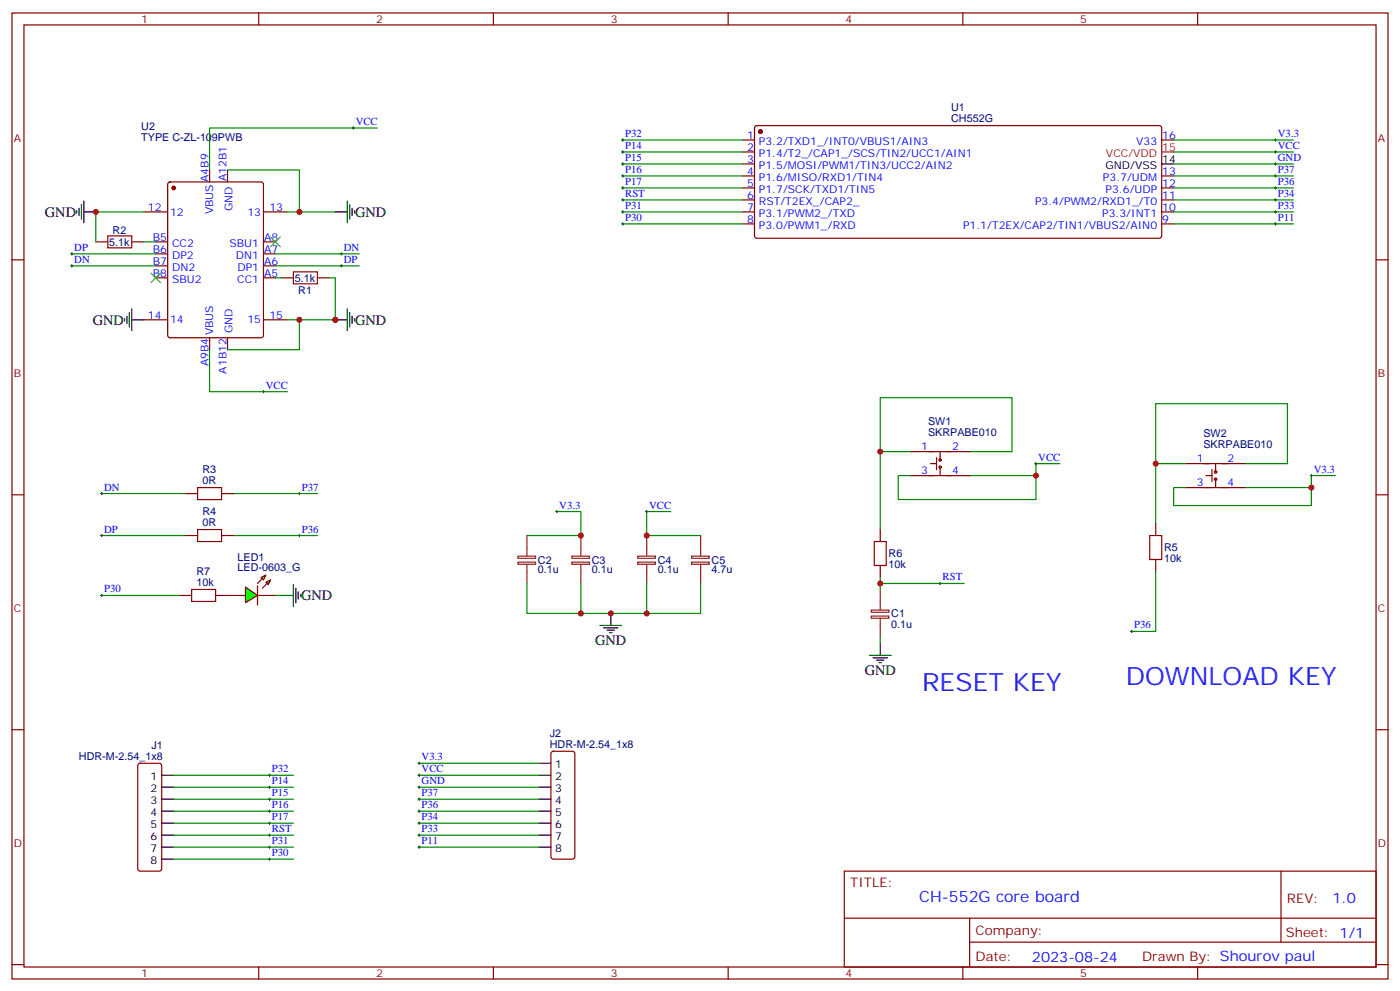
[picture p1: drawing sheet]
<svg xmlns="http://www.w3.org/2000/svg" width="412mm" height="292mm" viewBox="0 0 412 292" stroke-linecap="round" stroke-linejoin="round" font-family="sans-serif">
<g fill="none" stroke="#870000" stroke-width=".35">
<path d="M3.5 3.8h405.4v284.3h-405.4zM7.1 7.3h398.2v277.3h-398.2zM76.2 3.8v3.5M145.3 3.8v3.5M214.5 3.8v3.5M283.6 3.8v3.5M352.8 3.8v3.5M222.5 37.2l.5-.2h118.8l.4 .7-.1 32-.6 .4h-118.8l-.5-.7v-31.7zM49.6 53.8l.5-.2h26.8l.7 .4v44.7l-.5 .7h-27l-.7-.4v-44.7zM61.7 50v3.6M67 50v3.6M218.7 41.2h3.5"/>
<path d="M218.7 44.7h3.5M218.7 48.3h3.5M218.7 51.8h3.5M218.7 55.3h3.5M218.7 58.8h3.5M342.2 41.2h3.5M342.2 51.8h3.5M342.2 55.3h3.5M342.2 58.8h3.5M3.5 76.5h3.6M28.2 71.2h3.5M38.8 71.2h3.5"/>
<path d="M42.3 62.4h7.1M45.9 74.7h3.5M45.9 78.2h3.5M45.9 71.2h3.5M77.6 62.4h7.1M77.6 74.7h3.5M77.6 78.2h3.5M77.6 71.2h3.5M218.7 62.4h3.5M218.7 65.9h3.5M342.2 62.4h3.5M342.2 65.9h3.5"/>
<path d="M405.3 76.5h3.6M42.3 94.1h7.1M45.9 81.8h3.5M61.7 99.4v3.5M67 99.4v3.5M77.6 81.8h3.5M77.6 94.1h7.1M82.9 81.8h3.5M93.5 81.8h3.5M268.1 132.9h17.7M268.1 140h17.7M274.1 136.5h1.8"/>
<path d="M275.9 134.7v3.5M276.9 132.9v2.5M276.9 137.5v2.5M349.2 136.5h17.7M355.2 140h1.8M357 138.2v3.5M358.1 136.5v2.4M3.5 145.6h3.6M54.7 145.3h3.5M54.7 157.6h3.5M65.3 145.3h3.5M65.3 157.6h3.5"/>
<path d="M259.3 155.9v3.5M340.4 154.1v3.5M349.2 143.5h17.7M358.1 141v2.5M405.3 145.6h3.6M52.9 175.3h3.5M63.5 175.3h8.8M75.8 175.3h5.3M259.3 166.4v3.6M340.4 164.7v3.5M3.5 214.8h3.6M405.3 214.8h3.6"/>
<path d="M40.8 224.9l.5-.3h5.6l.5 .3 .2 .5v30.3l-.2 .5-.5 .2h-5.6l-.5-.2-.2-.5v-30.3zM162.5 221.3l.5-.2h5.6l.5 .2 .2 .5v30.4l-.2 .5-.5 .2h-5.6l-.5-.3-.2-.4v-30.4zM248.7 256.4h156.6v28.2h-156.6zM377.3 256.4v20.9M248.7 270.2h156.5M285.6 277.3h119.6M285.6 270.2v14.2M3.5 283.9h3.6M76.2 284.6v3.5M145.3 284.6v3.5M214.5 284.6v3.5M283.6 284.6v3.5"/>
<path d="M352.8 284.6v3.5M405.3 283.9h3.6"/>
<circle cx="276.9" cy="137.5" r=".35"/>
<circle cx="276.9" cy="135.4" r=".35"/>
<circle cx="358.1" cy="138.9" r=".35"/>
<circle cx="358.1" cy="141" r=".35"/>
</g>
<g fill="#870000" stroke="#870000" stroke-width=".35">
<circle cx="224" cy="38.7" r=".53"/>
<circle cx="51.2" cy="55.3" r=".53"/>
</g>
<g fill="none" stroke="#000" stroke-width=".35">
<path d="M24.7 59.2v6.3M102.3 59.2v6.3M342.2 48.3h3.5M22.6 62v.7M23.3 61.3v2.1M24 60.3v4.2M24.7 62.4h3.5M98.8 62.4h3.5M103 60.3v4.2M103.7 61.3v2.1M104.4 62v.7M36.7 93.8v.7"/>
<path d="M37.4 93.1v2.1M38.1 92v4.2M38.8 94.1h3.5M38.8 90.9v6.4M98.8 94.1h3.5M102.3 90.9v6.4M103 92v4.2M103.7 93.1v2.1M104.4 93.8v.7M176.7 184.1h6.4M177.8 184.8h4.2M178.9 185.5h2.1"/>
<path d="M179.6 186.2h.7M179.9 180.6v3.5M256.1 192.9h6.4M257.2 193.6h4.2M258.2 194.3h2.1M258.9 195h.7M259.3 189.4v3.5M47.6 228.2h3.6M47.6 231.7h3.6M47.6 235.2h3.6M47.6 238.8h3.6M158.7 228.2h3.6"/>
<path d="M158.7 231.7h3.6M158.7 235.2h3.6M158.7 238.8h3.6M158.7 224.6h3.6M47.6 242.3h3.6M47.6 245.8h3.6M47.6 249.3h3.6M47.6 252.9h3.6M158.7 242.3h3.6M158.7 245.8h3.6M158.7 249.3h3.6"/>
</g>
<path d="M342.2 44.7h3.5" fill="none" stroke="#f00" stroke-width=".35"/>
<g fill="none" stroke="#008700" stroke-width=".35">
<path d="M111.1 37.7h-49.4v12.3M67 50h21.2v12.4M183.4 41.2h35.3M183.4 44.7h35.3M183.4 48.3h35.3M183.4 51.8h35.3M183.4 55.3h35.3M183.4 58.8h35.3M345.7 41.2h35.3M345.7 44.7h35.3M345.7 48.3h35.3M345.7 51.8h35.3"/>
<path d="M345.7 55.3h35.3M345.7 58.8h35.3M21.2 74.7h24.7M21.2 78.2h24.7M42.3 62.4h-14.1v8.8M42.3 71.2h3.6M81.1 74.7h24.7M81.1 78.2h24.7M84.7 62.4h14.1M183.4 62.4h35.3M183.4 65.9h35.3M345.7 62.4h35.3"/>
<path d="M345.7 65.9h35.3M81.1 81.8h1.8M88.2 94.1v8.8h-21.2M97 81.8h1.8v12.3h-14.1M61.7 102.9v12.4h23M259.3 132.9h8.8M285.8 132.9h12.3v-15.8h-38.8v38.8M285.8 140h19.4M312.2 136.5h-7v10.5h-40.6v-7h3.5M340.4 136.5h8.8M366.9 136.5h12.3v-17.7h-38.8v35.3M393.3 140h-7v8.8h-40.6v-5.3h3.5"/>
<path d="M30 145.3h24.7M30 157.6h24.7M68.8 145.3h24.7M68.8 157.6h24.7M164 150.6h7.1v7h-15.9M197.6 150.6h-7.1v7h15.9M366.9 143.5h19.4M155.2 171.7v8.9h51.2v-8.9M171.1 171.7v8.9M190.5 171.7v8.9M259.3 170v3.5M259.3 171.7h24.7"/>
<path d="M340.4 168.2v17.6h-7"/>
</g>
<g fill="none" stroke="#000" stroke-width=".29">
<path d="M103.7 37.7h.7M104.1 37.3v.7M183.1 41.2h.7M183.1 44.7h.7M183.1 48.3h.7M183.1 51.8h.7M183.1 55.3h.7M183.1 58.8h.7M183.4 40.9v.7M183.4 44.4v.7M183.4 47.9v.7M183.4 51.4v.7"/>
<path d="M183.4 55v.7M183.4 58.5v.7M375.4 41.2h.7M375.4 44.7h.7M375.4 48.3h.7M375.4 51.8h.7M375.4 55.3h.7M375.4 58.8h.7M375.7 40.9v.7M375.7 44.4v.7M375.7 47.9v.7M375.7 51.4v.7"/>
<path d="M375.7 55v.7M375.7 58.5v.7M20.8 78.2h.7M20.8 74.7h.7M21.2 74.4v.7M21.2 77.9v.7M100.2 78.2h.7M100.2 74.7h.7M100.5 74.4v.7M100.5 77.9v.7M183.1 62.4h.7M183.1 65.9h.7"/>
<path d="M183.4 62v.7M183.4 65.5v.8M375.4 62.4h.7M375.4 65.9h.7M375.7 62v.7M375.7 65.5v.8M77.3 115.3h.7M77.6 114.9v.7M304.8 136.5h.7M305.2 136.1v.7M385.9 140h.7M386.3 139.6v.7"/>
<path d="M29.6 145.3h.7M29.6 157.6h.7M30 144.9v.7M30 157.3v.7M87.8 145.3h.7M87.8 157.6h.7M88.2 144.9v.7M88.2 157.3v.7M163.7 150.6h.7M164 150.2v.7M190.1 150.6h.8M190.5 150.2v.7"/>
<path d="M276.6 171.7h.7M276.9 171.4v.7M333 185.8h.7M333.4 185.5v.7"/>
</g>
<path d="M31.7 69.4h7.1v3.6h-7.1zM86.4 80h7.1v3.5h-7.1zM58.2 143.5h7.1v3.5h-7.1zM58.2 155.9h7.1v3.5h-7.1zM257.5 159.4h3.6v7h-3.6zM338.7 157.6h3.5v7.1h-3.5zM56.4 173.5h7.1v3.5h-7.1z" fill="none" stroke="#a10000" stroke-width=".35"/>
<g fill="none" stroke="#8c2424" stroke-width=".35">
<path d="M155.2 157.6v6M171.1 157.6v6M190.5 157.6v6M206.4 157.6v6M152.6 163.7h5.2v.6h-5.2zM152.6 165.5h5.2v.6h-5.2zM155.2 166.1v5.6M168.5 163.7h5.1v.6h-5.1zM168.5 165.5h5.1v.6h-5.1zM171.1 166.1v5.6M187.9 163.7h5.1v.6h-5.1zM187.9 165.5h5.1v.6h-5.1z"/>
<path d="M190.5 166.1v5.6M203.7 163.7h5.2v.6h-5.2zM203.7 165.5h5.2v.6h-5.2zM206.4 166.1v5.6M256.6 179.6h5.2v.6h-5.2zM259.3 173.5v6M256.6 181.3h5.2v.7h-5.2zM259.3 182v5.6"/>
</g>
<g fill="#0f0" stroke="#870000" stroke-width=".35">
<path d="M78.3 171.4l1.4-.7-.7 1.4z"/>
<path d="M76.9 170l1.4-.7-.7 1.4z"/>
</g>
<g fill="#870000" stroke="#870000" stroke-width=".35">
<path d="M77.3 173.1l1.4-1.4z"/>
<path d="M75.8 171.7l1.5-1.4z"/>
</g>
<path d="M75.8 172.4v5.7z" fill="#f00" stroke="#870000" stroke-width=".35"/>
<path d="M72.3 172.8l3.5 2.5-3.5 2.1z" fill="#0f0" stroke="#870000" stroke-width=".35"/>
<g fill="none" stroke="#008700" stroke-width=".35">
<path d="M30 175.3h22.9M81.1 175.3h1.8M259.3 187.6v1.8M51.2 238.8h35.2M51.2 235.2h35.2M51.2 231.7h35.2M51.2 228.2h35.2M123.5 238.8h35.2M123.5 235.2h35.2M123.5 231.7h35.2M123.5 228.2h35.2M123.5 224.6h35.2"/>
<path d="M51.2 252.9h35.2M51.2 249.3h35.2M51.2 245.8h35.2M51.2 242.3h35.2M123.5 249.3h35.2M123.5 245.8h35.2M123.5 242.3h35.2"/>
</g>
<path d="M82.9 175.3h3.5M86.4 172.1v6.3M87.1 173.1v4.3M87.8 174.2v2.1M88.5 174.9v.7" fill="none" stroke="#000" stroke-width=".35"/>
<g fill="none" stroke="#000" stroke-width=".29">
<path d="M29.6 175.3h.7M30 174.9v.7M79 238.8h.7M79 235.2h.7M79 231.7h.7M79 228.2h.7M79.4 227.8v.7M79.4 231.4v.7M79.4 234.9v.7M79.4 238.4v.7M123.1 238.8h.7M123.1 235.2h.7"/>
<path d="M123.1 231.7h.7M123.1 228.2h.7M123.1 224.6h.7M123.5 224.3v.7M123.5 227.8v.7M123.5 231.4v.7M123.5 234.9v.7M123.5 238.4v.7M79 252.9h.7M79 249.3h.7M79 245.8h.7M79 242.3h.7"/>
<path d="M79.4 241.9v.7M79.4 245.5v.7M79.4 249v.7M79.4 252.5v.7M123.1 249.3h.7M123.1 245.8h.7M123.1 242.3h.7M123.5 241.9v.7M123.5 245.5v.7M123.5 249v.7"/>
</g>
<path d="M79.7 69.8l2.8 2.8M82.5 69.8l-2.8 2.8M44.4 80.4l2.9 2.8M47.3 80.4l-2.9 2.8" fill="none" stroke="#3c3" stroke-width=".35"/>
<g fill="#c00">
<circle cx="88.2" cy="94.1" r=".88"/>
<circle cx="88.2" cy="62.4" r=".88"/>
<circle cx="98.8" cy="94.1" r=".88"/>
<circle cx="28.2" cy="62.4" r=".88"/>
<circle cx="305.2" cy="140" r=".88"/>
<circle cx="340.4" cy="136.5" r=".88"/>
<circle cx="386.3" cy="143.5" r=".88"/>
<circle cx="259.3" cy="132.9" r=".88"/>
<circle cx="259.3" cy="171.7" r=".88"/>
<circle cx="171.1" cy="180.6" r=".88"/>
<circle cx="190.5" cy="180.6" r=".88"/>
<circle cx="171.1" cy="157.6" r=".88"/>
<circle cx="190.5" cy="157.6" r=".88"/>
<circle cx="179.9" cy="180.6" r=".88"/>
</g>
<g font-size="7.4" fill="#00f">
<text x="271.6" y="203.5">RESET KEY</text>
<text x="331.6" y="201.7">DOWNLOAD KEY</text>
</g>
<text font-size="4.6" fill="#00f" x="270.8" y="265.4">CH-552G core board</text>
<g font-size="4.2">
<text x="13.2" y="63.8">GND</text>
<text x="104.6" y="63.8">GND</text>
<text x="27.3" y="95.5">GND</text>
<text x="104.6" y="95.5">GND</text>
<text x="88.7" y="176.6">GND</text>
<text x="175.3" y="189.7">GND</text>
<text x="254.7" y="198.5">GND</text>
</g>
<g font-size="4.2" fill="#00f">
<text x="392.5" y="265.7">1.0</text>
<text x="304" y="283">2023-08-24</text>
</g>
<g font-size="3.9" fill="#800">
<text x="250.5" y="261">TITLE:</text>
<text x="379.1" y="265.7">REV:</text>
<text x="287.4" y="275.2">Company:</text>
<text x="378.7" y="275.8">Sheet: 1/1</text>
<text x="287.4" y="282.9">Date:</text>
<text x="336.4" y="282.9">Drawn By: Shourov paul</text>
</g>
<g font-size="3.2" fill="#800">
<text x="41.6" y="6.8">1</text>
<text x="110.8" y="6.8">2</text>
<text x="179.9" y="6.8">3</text>
<text x="249.1" y="6.8">4</text>
<text x="318.2" y="6.8">5</text>
<text x="4.1" y="41.9">A</text>
<text x="405.9" y="41.9">A</text>
<text x="4.1" y="111.1">B</text>
<text x="405.9" y="111.1">B</text>
<text x="4.1" y="180.2">C</text>
<text x="405.9" y="180.2">C</text>
<text x="4.1" y="249.3">D</text>
<text x="405.9" y="249.3">D</text>
<text x="41.6" y="287.6">1</text>
<text x="110.8" y="287.6">2</text>
<text x="179.9" y="287.6">3</text>
<text x="249.1" y="287.6">4</text>
<text x="318.2" y="287.6">5</text>
</g>
<g font-size="3.2" fill="#000080">
<text x="280.2" y="35.9">CH552G</text>
<text x="280.2" y="32.7">U1</text>
<text x="41.6" y="41.5">TYPE C-ZL-109PWB</text>
<text x="41.6" y="38.3">U2</text>
<text x="33.2" y="68.8">R2</text>
<text x="32.1" y="72.4">5.1k</text>
<text x="86.8" y="83">5.1k</text>
<text x="87.9" y="86.5">R1</text>
<text x="273.4" y="125.2">SW1</text>
<text x="273.4" y="128.3">SKRPABE010</text>
<text x="354.5" y="131.9">SKRPABE010</text>
<text x="354.5" y="128.7">SW2</text>
<text x="59.6" y="142.5">0R</text>
<text x="59.6" y="139.3">R3</text>
<text x="59.6" y="154.8">0R</text>
<text x="59.6" y="151.6">R4</text>
<text x="70" y="165">LED1</text>
<text x="158.5" y="165.9">C2</text>
<text x="174.3" y="165.9">C3</text>
<text x="193.7" y="165.9">C4</text>
<text x="209.6" y="165.9">C5</text>
<text x="261.8" y="167.3">10k</text>
<text x="261.8" y="164.1">R6</text>
<text x="342.9" y="165.5">10k</text>
<text x="342.9" y="162.3">R5</text>
<text x="57.9" y="172.4">10k</text>
<text x="57.9" y="169.2">R7</text>
<text x="70" y="168.2">LED-0603_G</text>
<text x="158.5" y="168.8">0.1u</text>
<text x="174.3" y="168.8">0.1u</text>
<text x="193.7" y="168.8">0.1u</text>
<text x="209.6" y="168.8">4.7u</text>
<text x="262.5" y="184.9">0.1u</text>
<text x="262.5" y="181.7">C1</text>
<text x="44.6" y="220.4">J1</text>
<text x="162" y="220.1">HDR-M-2.54_1x8</text>
<text x="162" y="216.9">J2</text>
<text x="23.3" y="223.6">HDR-M-2.54_1x8</text>
</g>
<g font-size="3.2" fill="#00f">
<text x="104.8" y="36.8">VCC</text>
<text x="184.1" y="40.3">P32</text>
<text x="220.1" y="40.9">1</text>
<text x="342.4" y="40.9">16</text>
<text x="376.4" y="40.3">V3.3</text>
<text x="184.1" y="43.9">P14</text>
<text x="184.1" y="47.4">P15</text>
<text x="220.1" y="44.4">2</text>
<text x="220.1" y="47.9">3</text>
<text x="223.6" y="42.6">P3.2/TXD1_/INT0/VBUS1/AIN3</text>
<text x="223.6" y="46.1">P1.4/T2_/CAP1_/SCS/TIN2/UCC1/AIN1</text>
<text x="334.7" y="42.6">V33</text>
<text x="376.4" y="43.9">VCC</text>
<text x="376.4" y="47.4">GND</text>
<text x="61.4" y="53.6" transform="rotate(-90 61.4 53.6)">A4B9</text>
<text x="66.7" y="53.4" transform="rotate(-90 66.7 53.4)">A12B1</text>
<text x="184.1" y="50.9">P16</text>
<text x="220.1" y="51.4">4</text>
<text x="223.6" y="49.7">P1.5/MOSI/PWM1/TIN3/UCC2/AIN2</text>
<text x="223.6" y="53.2">P1.6/MISO/RXD1/TIN4</text>
<text x="324.9" y="53.2">P3.7/UDM</text>
<text x="342.4" y="51.4">13</text>
<text x="376.4" y="50.9">P37</text>
<text x="184.1" y="54.4">P17</text>
<text x="184.1" y="58">RST</text>
<text x="220.1" y="55">5</text>
<text x="220.1" y="58.5">6</text>
<text x="223.6" y="56.7">P1.7/SCK/TXD1/TIN5</text>
<text x="325.7" y="56.7">P3.6/UDP</text>
<text x="342.4" y="58.5">11</text>
<text x="342.4" y="55">12</text>
<text x="376.4" y="54.4">P36</text>
<text x="376.4" y="58">P34</text>
<text x="43.6" y="62">12</text>
<text x="50.1" y="63.4">12</text>
<text x="62.8" y="63.1" transform="rotate(-90 62.8 63.1)">VBUS</text>
<text x="68.4" y="62.1" transform="rotate(-90 68.4 62.1)">GND</text>
<text x="72.9" y="63.4">13</text>
<text x="79.4" y="62">13</text>
<text x="184.1" y="61.5">P31</text>
<text x="184.1" y="65">P30</text>
<text x="220.1" y="62">7</text>
<text x="220.1" y="65.5">8</text>
<text x="223.6" y="60.3">RST/T2EX_/CAP2_</text>
<text x="223.6" y="63.8">P3.1/PWM2_/TXD</text>
<text x="304.9" y="60.3">P3.4/PWM2/RXD1_/T0</text>
<text x="324.7" y="63.8">P3.3/INT1</text>
<text x="342.4" y="65.5">9</text>
<text x="342.4" y="62">10</text>
<text x="376.4" y="61.5">P33</text>
<text x="376.4" y="65">P11</text>
<text x="45" y="70.8">B5</text>
<text x="77.8" y="70.8">A8</text>
<text x="223.6" y="67.3">P3.0/PWM1_/RXD</text>
<text x="283.7" y="67.3">P1.1/T2EX/CAP2/TIN1/VBUS2/AIN0</text>
<text x="21.9" y="73.8">DP</text>
<text x="21.9" y="77.4">DN</text>
<text x="45" y="77.9">B7</text>
<text x="45" y="74.4">B6</text>
<text x="50.7" y="76.1">DP2</text>
<text x="50.7" y="72.6">CC2</text>
<text x="67.6" y="72.6">SBU1</text>
<text x="69.5" y="76.1">DN1</text>
<text x="77.8" y="74.4">A7</text>
<text x="77.8" y="77.9">A6</text>
<text x="101.2" y="77.4">DP</text>
<text x="101.2" y="73.8">DN</text>
<text x="45" y="81.4">B8</text>
<text x="50.7" y="79.7">DN2</text>
<text x="50.7" y="83.2">SBU2</text>
<text x="69.9" y="83.2">CC1</text>
<text x="69.9" y="79.7">DP1</text>
<text x="77.8" y="81.4">A5</text>
<text x="43.6" y="93.8">14</text>
<text x="50.1" y="95.2">14</text>
<text x="72.9" y="95.2">15</text>
<text x="79.4" y="93.8">15</text>
<text x="62.8" y="98.7" transform="rotate(-90 62.8 98.7)">VBUS</text>
<text x="68.4" y="98.1" transform="rotate(-90 68.4 98.1)">GND</text>
<text x="61.4" y="107.8" transform="rotate(-90 61.4 107.8)">A9B4</text>
<text x="66.7" y="110" transform="rotate(-90 66.7 110)">A1B12</text>
<text x="78.3" y="114.4">VCC</text>
<text x="271.4" y="132.6">1</text>
<text x="280.5" y="132.6">2</text>
<text x="305.9" y="135.6">VCC</text>
<text x="352.5" y="136.1">1</text>
<text x="361.6" y="136.1">2</text>
<text x="271.4" y="139.6">3</text>
<text x="280.5" y="139.6">4</text>
<text x="352.5" y="143.2">3</text>
<text x="361.6" y="143.2">4</text>
<text x="387" y="139.1">V3.3</text>
<text x="30.7" y="144.4">DN</text>
<text x="88.9" y="144.4">P37</text>
<text x="164.7" y="149.7">V3.3</text>
<text x="191.2" y="149.7">VCC</text>
<text x="30.7" y="156.7">DP</text>
<text x="88.9" y="156.7">P36</text>
<text x="277.6" y="170.9">RST</text>
<text x="30.7" y="174.4">P30</text>
<text x="334.1" y="185">P36</text>
<text x="80.1" y="227.3">P32</text>
<text x="124.2" y="227.3">VCC</text>
<text x="124.2" y="223.8">V3.3</text>
<text x="80.1" y="230.8">P14</text>
<text x="124.2" y="230.8">GND</text>
<text x="80.1" y="237.9">P16</text>
<text x="80.1" y="234.4">P15</text>
<text x="124.2" y="237.9">P36</text>
<text x="124.2" y="234.4">P37</text>
<text x="80.1" y="244.9">RST</text>
<text x="80.1" y="241.4">P17</text>
<text x="124.2" y="244.9">P33</text>
<text x="124.2" y="241.4">P34</text>
<text x="80.1" y="252">P30</text>
<text x="80.1" y="248.5">P31</text>
<text x="124.2" y="248.5">P11</text>
</g>
<g font-size="3.2" fill="#f00">
<text x="325.8" y="46.1">VCC/VDD</text>
<text x="342.4" y="44.4">15</text>
</g>
<g font-size="3.2">
<text x="342.4" y="47.9">14</text>
<text x="325.7" y="49.7">GND/VSS</text>
<text x="163.6" y="226.1">1</text>
<text x="44.3" y="229.6">1</text>
<text x="44.3" y="233.1">2</text>
<text x="163.6" y="229.6">2</text>
<text x="163.6" y="233.1">3</text>
<text x="44.3" y="236.6">3</text>
<text x="163.6" y="236.6">4</text>
<text x="44.3" y="240.2">4</text>
<text x="44.3" y="243.7">5</text>
<text x="163.6" y="240.2">5</text>
<text x="163.6" y="243.7">6</text>
<text x="44.3" y="247.2">6</text>
<text x="44.3" y="250.8">7</text>
<text x="163.6" y="247.2">7</text>
<text x="163.6" y="250.8">8</text>
<text x="44.3" y="254.3">8</text>
</g>
</svg>
